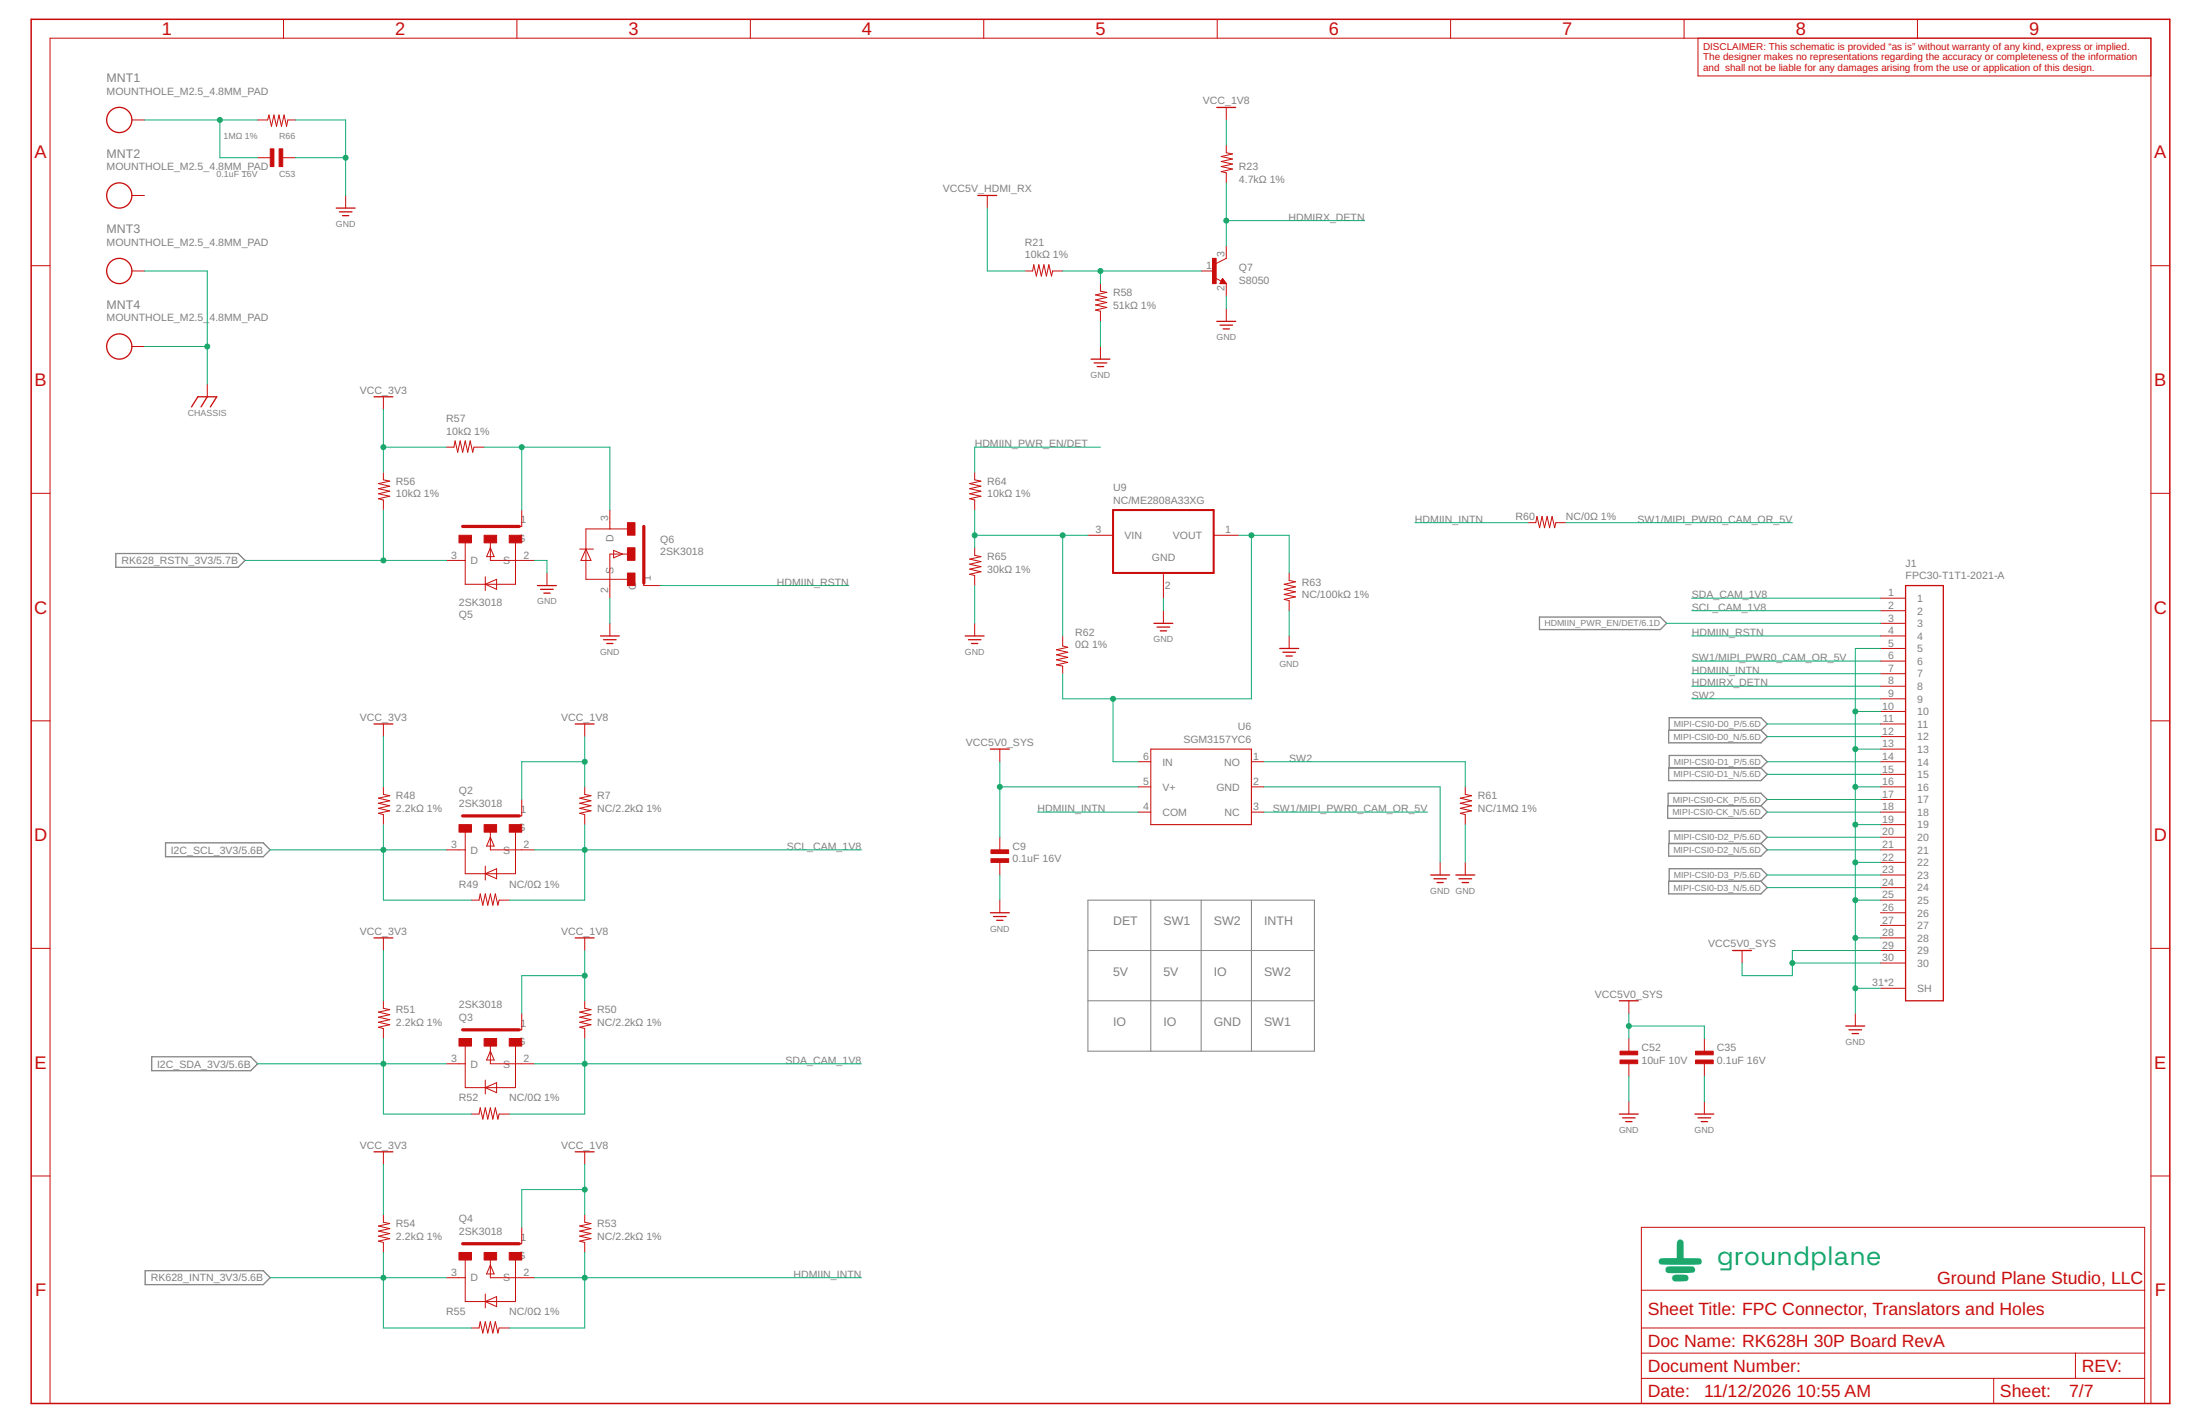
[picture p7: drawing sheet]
<svg xmlns="http://www.w3.org/2000/svg" width="432mm" height="279mm" viewBox="0 0 432 279" stroke-linecap="round" stroke-linejoin="round" font-family="sans-serif">
<path d="M213.5 176.6h44.5v29.6h-44.5zM225.9 176.6v29.6M235.8 176.6v29.6M245.6 176.6v29.6M213.5 186.5h44.5M213.5 196.4h44.5" fill="none" stroke="#808080" stroke-width=".2"/>
<g fill="none" stroke="#808080" stroke-width=".25">
<path d="M22.7 108.6h24l1.4 1.4-1.4 1.3h-24zM302.2 121.1h23.7l1.2 1.2-1.2 1.2h-23.7zM327.3 158.1h18.3l1.3 1.2-1.3 1.3h-18.3zM327.4 158.1v-2.5h18.2l1.3 1.3-1.3 1.2M327.5 143.3h18.1l1.3 1.2-1.3 1.3h-18.1zM327.5 150.7h18.1l1.3 1.2-1.3 1.3h-18.1zM327.6 143.3v-2.5h18l1.3 1.2-1.3 1.3M327.6 150.7v-2.5h18l1.3 1.3-1.3 1.2M32.5 165.4h19.2l1.3 1.4-1.3 1.3h-19.2zM327.5 165.5h18.1l1.3 1.3-1.3 1.2h-18.1zM327.5 172.9h18.1l1.3 1.3-1.3 1.2h-18.1zM327.6 165.5v-2.5h18l1.3 1.3-1.3 1.2"/>
<path d="M327.6 172.9v-2.4h18l1.3 1.2-1.3 1.2M29.8 207.3h19.4l1.4 1.4-1.4 1.4h-19.4zM28.5 249.3h23.2l1.3 1.4-1.3 1.4h-23.2z"/>
</g>
<g fill="none" stroke="#c90d0c" stroke-width=".25">
<path d="M191.9 38.4h3.7M238.8 21.1h3.7M66 40.8h3.7M66.6 41.6h2.5M67.2 42.3h1.3M37.6 79.8l1.2-1.9h3.7l-1.2 1.9M40.7 77.9l-1.2 1.9M73.4 77.9h3.7M214.1 70.5h3.7M214.8 71.2h2.4M215.4 71.9h1.2M238.8 63.1h3.7"/>
<path d="M239.5 63.8h2.4M240.1 64.5h1.2M105.5 114.9h3.7M106.1 115.6h2.5M106.7 116.4h1.3M374 114.9h7.4v81.5h-7.4zM117.9 124.8h3.6M118.5 125.5h2.4M119.1 126.3h1.2M189.4 124.8h3.7M190.1 125.5h2.4M190.7 126.3h1.2"/>
<path d="M226.5 122.3h3.7M227.1 123h2.5M227.7 123.8h1.3M251.2 127.2h3.7M251.8 128h2.5M252.4 128.7h1.2M73.4 142h3.7M112.9 142h3.7M194.4 147h3.7M194.4 179.1h3.7M195 179.8h2.5M280.8 171.7h3.7"/>
<path d="M281.4 172.4h2.5M282 173.2h1.3M285.7 171.7h3.8M286.4 172.4h2.4M287 173.2h1.2M73.4 184h3.7M112.9 184h3.7M195.6 180.6h1.2M317.8 196.4h3.7M340.1 186.5h3.7M317.8 218.6h3.7M318.5 219.3h2.4"/>
<path d="M332.7 218.6h3.7M333.3 219.3h2.4M362.3 201.3h3.7M362.9 202.1h2.5M363.5 202.8h1.3M73.4 226h3.7M112.9 226h3.7M319.1 220.1h1.2M333.9 220.1h1.2"/>
<circle cx="23.4" cy="38.4" r="2.48"/>
<circle cx="23.4" cy="23.5" r="2.48"/>
<circle cx="23.4" cy="53.2" r="2.48"/>
<circle cx="23.4" cy="68" r="2.48"/>
</g>
<g fill="none" stroke="#c90d0c" stroke-width=".2">
<path d="M55.6 3.8v3.7M101.5 3.8v3.7M147.3 3.8v3.7M193.1 3.8v3.7M238.9 3.8v3.7M284.7 3.8v3.7M330.5 3.8v3.7M333.3 7.5v7.4h88.9M376.3 3.8v3.7M25.9 23.5h2.4M25.9 38.4h2.4M50.6 23.5h1.9l.3-.9 .5 2.2 .5-2.2 .5 2.2 .5-2.2 .4 2.2 .6-2.2 .4 2.2 .3-1.3h1.5"/>
<path d="M50.6 30.9h2.4M55.5 30.9h2.5M67.8 38.4v2.4M193.8 38.4v2.4M240.7 21.1v2.4M240.7 28.5v1.5l1.2 .2-2.2 .5 2.2 .5-2.2 .5 2.2 .5-2.2 .5 2.2 .5-2.2 .5 1 .2v2M6.1 52.1h3.7M25.9 53.2h2.4M201.2 53.2h1.5l.2-1.3 .5 2.3 .5-2.3 .5 2.3 .5-2.3 .5 2.3 .5-2.3 .5 2.3 .2-1h2M216 55.6v1.5l1.2 .3-2.2 .5 2.2 .5-2.2 .4 2.2 .6-2.2 .4 2.2 .5-2.2 .5 1 .3v2M235.8 53.2h2.4M238.5 54.5l1.2 .7"/>
<path d="M239.9 54.7l.8 .9h-1.2zM240.7 48.2v2.5l-2 1M240.7 55.6v2.5M422.2 52.1h3.7M25.9 68h2.4M40.7 75.4v2.5M75.2 77.9v2.4M216 68v2.5M240.7 60.6v2.5M6.1 96.8h3.7M75.2 92.7v1.4l1.3 .3-2.2 .5 2.2 .5-2.2 .5 2.2 .5-2.2 .5 2.2 .5-2.2 .5 .9 .2v2M87.6 87.7h1.5l.2-1.2 .5 2.2 .5-2.2 .5 2.2 .5-2.2 .5 2.2 .5-2.2 .5 2.2 .2-1h2"/>
<path d="M191.3 92.7v1.4l1.2 .3-2.2 .5 2.2 .5-2.2 .5 2.2 .5-2.2 .5 2.2 .5-2.2 .5 1 .2v2M422.2 96.8h3.7M87.6 110h3.7M95.2 114.6l2.3-.9v1.9zM95.2 113.2v2.7M96.2 106.5v3.5h8.7M96.2 107.5l.8 1.7h-1.5zM101.2 106.3v8.3h-9.9v-8.1M102.4 100.1v3.2h-.5M107.4 112.4v2.5M113.8 107.7h2.7M115 107.7l1 2.3h-2z"/>
<path d="M119.7 100.1v3.7M120.4 108l1.8 .7-1.8 .8zM123.1 108.7h-3.4v8.7M123.1 103.8h-8.1v9.9h8.4M126.4 114.4v.5h3.2M191.3 107.5v1.5l1.2 .2-2.2 .5 2.2 .5-2.2 .5 2.2 .5-2.2 .5 2.2 .5-2.2 .5 1 .2v2M213.5 105h5M228.3 112.4v5M228.3 119.8v2.5M238.2 105h5M253 112.4v1.5l1.3 .3-2.2 .4 2.2 .5-2.2 .5 2.2 .5-2.2 .5 2.2 .5-2.2 .5 .9 .3v1.9M300 102.6h1.4l.3-1.3 .5 2.2 .5-2.2 .4 2.2 .6-2.2 .4 2.2 .5-2.2 .5 2.2 .3-.9h2"/>
<path d="M369.1 117.4h4.9M369.1 119.8h4.9M119.7 122.3v2.5M191.3 122.3v2.5M208.6 124.8v1.9l1 .3-2.3 .5 2.3 .5-2.3 .5 2.3 .5-2.3 .5 2.3 .5-2.3 .5 1.3 .2v1.5M253 124.8v2.4M369.1 122.3h4.9M369.1 124.8h4.9M369.1 127.2h4.9M369.1 129.7h4.9M369.1 132.2h4.9M369.1 134.6h4.9"/>
<path d="M369.1 137.1h4.9M369.1 139.6h4.9M6.1 141.4h3.7M75.2 154.4v1.5l1.3 .2-2.2 .5 2.2 .5-2.2 .5 2.2 .5-2.2 .5 2.2 .5-2.2 .5 .9 .2v2M75.2 142v2.5M102.4 156.9v3.2h-.5M114.8 154.4v1.5l1.2 .2-2.2 .5 2.2 .5-2.2 .5 2.2 .5-2.2 .5 2.2 .5-2.2 .5 1 .2v2M114.8 142v2.5M196.2 147v2.5M223.4 149.5h2.5M223.4 154.4h2.5M223.4 159.3h2.5"/>
<path d="M245.6 149.5h2.5M245.6 154.4h2.5M245.6 159.3h2.5M287.6 154.4v1.5l1.2 .2-2.2 .5 2.2 .5-2.2 .5 2.2 .5-2.2 .5 2.2 .5-2.2 .5 1 .2v2M369.1 142h4.9M369.1 144.5h4.9M369.1 147h4.9M369.1 149.5h4.9M369.1 151.9h4.9M369.1 154.4h4.9M369.1 156.9h4.9M369.1 159.3h4.9"/>
<path d="M422.2 141.4h3.7M87.6 166.8h3.7M92.5 176.6h1.5l.3-1.2 .5 2.2 .4-2.2 .5 2.2 .5-2.2 .5 2.2 .5-2.2 .5 2.2 .3-1h1.9M95.2 171.4l2.3-.9v1.9zM95.2 169.9v2.8M96.2 163.3v3.5h8.7M96.2 164.3l.8 1.7h-1.5zM101.2 163v8.4h-9.9v-8.1M196.2 164.3v2.5M196.2 169.2v2.5M196.2 176.6v2.5M282.7 169.2v2.5"/>
<path d="M287.6 169.2v2.5M369.1 161.8h4.9M369.1 164.3h4.9M369.1 166.8h4.9M369.1 169.2h4.9M369.1 171.7h4.9M369.1 174.2h4.9M369.1 176.6h4.9M369.1 179.1h4.9M6.1 186.1h3.7M75.2 184v2.5M75.2 196.4v1.4l1.3 .3-2.2 .5 2.2 .5-2.2 .5 2.2 .5-2.2 .5 2.2 .5-2.2 .4 .9 .3v2"/>
<path d="M102.4 198.8v3.3h-.5M114.8 184v2.5M114.8 196.4v1.4l1.2 .3-2.2 .5 2.2 .5-2.2 .5 2.2 .5-2.2 .5 2.2 .5-2.2 .4 1 .3v2M319.7 196.4v2.4M341.9 186.5v2.5M364.2 198.8v2.5M369.1 181.6h4.9M369.1 184h4.9M369.1 186.5h4.9M369.1 189h4.9M369.1 193.9h4.9M422.2 186.1h3.7"/>
<path d="M87.6 208.7h3.7M92.5 218.6h1.5l.3-1.2 .5 2.2 .4-2.2 .5 2.2 .5-2.2 .5 2.2 .5-2.2 .5 2.2 .3-1h1.9M95.2 213.4l2.3-1v2zM95.2 211.9v2.8M96.2 205.3v3.4h8.7M96.2 206.2l.8 1.8h-1.5zM101.2 205v8.4h-9.9v-8.1M319.7 203.8v2.4M319.7 208.7v2.5M319.7 216.1v2.5M334.5 203.8v2.4M334.5 208.7v2.5"/>
<path d="M334.5 216.1v2.5M6.1 230.7h3.7M75.2 226v2.5M75.2 238.3v1.5l1.3 .3-2.2 .5 2.2 .5-2.2 .5 2.2 .4-2.2 .5 2.2 .5-2.2 .5 .9 .3v1.9M114.8 226v2.5M114.8 238.3v1.5l1.2 .3-2.2 .5 2.2 .5-2.2 .5 2.2 .4-2.2 .5 2.2 .5-2.2 .5 1 .3v1.9M422.2 230.7h3.7M87.6 250.7h3.7M95.2 255.4l2.3-1v2zM95.2 253.9v2.7M96.2 247.2v3.5h8.7M96.2 248.2l.8 1.8h-1.5z"/>
<path d="M101.2 247v8.4h-9.9v-8.2M102.4 240.8v3.2h-.5M322.2 240.8h98.7v34.6h-98.7zM322.2 253.2h98.7M9.8 275.4v-267.9h412.4v267.9M92.5 260.6h1.5l.3-1.3 .5 2.3 .4-2.3 .5 2.3 .5-2.3 .5 2.3 .5-2.3 .5 2.3 .3-1h1.9M322.2 265.5h98.7M322.2 270.4h98.7M322.2 260.6h98.7M391.3 270.4v5M407.4 265.5v4.9"/>
</g>
<path d="M6.1 3.8h419.8v271.6h-419.8z" fill="none" stroke="#c90d0c" stroke-width=".3"/>
<g fill="#c90d0c" stroke="#c90d0c" stroke-width=".2">
<path d="M99.9 161.8h2.5v1.5h-2.5z"/>
<path d="M95 161.8h2.5v1.5h-2.5z"/>
<path d="M90.1 161.8h2.4v1.5h-2.4z"/>
<path d="M99.9 203.8h2.5v1.5h-2.5z"/>
<path d="M95 203.8h2.5v1.5h-2.5z"/>
<path d="M90.1 203.8h2.4v1.5h-2.4z"/>
<path d="M99.9 245.7h2.5v1.5h-2.5z"/>
<path d="M95 245.7h2.5v1.5h-2.5z"/>
<path d="M90.1 245.7h2.4v1.5h-2.4z"/>
<path d="M99.9 105h2.5v1.5h-2.5z"/>
<path d="M95 105h2.5v1.5h-2.5z"/>
<path d="M90.1 105h2.4v1.5h-2.4z"/>
<path d="M123.1 112.4h1.5v2.5h-1.5z"/>
<path d="M123.1 107.5h1.5v2.4h-1.5z"/>
<path d="M123.1 102.6h1.5v2.4h-1.5z"/>
<path d="M238 50.7h.7v4.9h-.7z"/>
<path d="M194.5 166.8h3.5v.7h-3.5z"/>
<path d="M194.5 168.5h3.5v.7h-3.5z"/>
<path d="M332.8 206.2h3.5v.8h-3.5z"/>
<path d="M332.8 208h3.5v.7h-3.5z"/>
<path d="M318 206.2h3.4v.8h-3.4z"/>
<path d="M318 208h3.4v.7h-3.4z"/>
<path d="M54.8 29.2h.7v3.5h-.7z"/>
<path d="M53 29.2h.8v3.5h-.8z"/>
</g>
<path d="M90.8 103.3h11.1M126.4 103.3v11.1M90.8 160.1h11.1M90.8 202.1h11.1M90.8 244h11.1" fill="none" stroke="#c90d0c" stroke-width=".63"/>
<path d="M239.9 54.7l.8 .9h-1.2z" fill="#c90d0c" stroke="#c90d0c" stroke-width=".2"/>
<path d="M225.9 147h19.7v14.8h-19.7z" fill="none" stroke="#c90d0c" stroke-width=".21"/>
<path d="M218.5 100.1h19.7v12.3h-19.7z" fill="none" stroke="#c90d0c" stroke-width=".4"/>
<g fill="none" stroke="#0dab76" stroke-width=".2">
<path d="M28.3 23.5h22.3M43.2 23.5v7.4h7.4M58 23.5h9.8v14.9M58 30.9h9.8M240.7 23.5v5M240.7 35.9v12.3M28.3 53.2h12.4v22.2M193.8 40.8v12.4h7.4M208.6 53.2h27.2M216 53.2v2.4M240.7 58.1v2.5M240.7 43.3h27.1"/>
<path d="M28.3 68h12.4M216 63.1v4.9M75.2 80.3v12.4M75.2 87.7h12.4M95 87.7h24.7v12.4M102.4 87.7v12.4M216 87.7h-24.7v5M48.1 110h39.5M75.2 100.1v9.9M104.9 110h2.5v2.4M119.7 117.4v4.9M129.6 114.9h37"/>
<path d="M191.3 100.1v7.4M191.3 114.9v7.4M191.3 105h22.2M208.6 105v19.8M228.3 117.4v2.4M243.2 105h9.8v7.4M245.6 105v32.1h-37v-4.9M253 119.8v5M277.7 102.6h22.3M307.4 102.6h44.4M332 119.8h37.1M332 117.4h37.1"/>
<path d="M218.5 137.1v12.4h4.9M327.1 122.3h42M332 124.8h37.1M332 132.2h37.1M332 134.6h37.1M332 137.1h37.1M332 129.7h37.1M364.2 139.6h4.9M369.1 127.2h-4.9v71.6M75.2 144.5v9.9M114.8 149.5h-12.4v7.4M114.8 144.5v9.9"/>
<path d="M196.2 154.4h27.2M196.2 149.5v14.8M203.6 159.3h19.8M248.1 159.3h32.1M248.1 149.5h39.5v4.9M248.1 154.4h34.6v14.8M346.9 142h22.2M346.9 144.5h22.2M346.9 159.3h22.2M346.9 156.9h22.2M346.9 151.9h22.2M346.9 149.5h22.2"/>
<path d="M364.2 147h4.9M364.2 154.4h4.9M53 166.8h34.6M75.2 161.8v14.8h17.3M104.9 166.8h64.2M114.8 161.8v14.8h-14.9M196.2 171.7v4.9M287.6 161.8v7.4M346.9 174.2h22.2M346.9 171.7h22.2M346.9 166.8h22.2M346.9 164.3h22.2"/>
<path d="M364.2 161.8h4.9M364.2 169.2h4.9M364.2 176.6h4.9M75.2 186.5v9.9M114.8 191.4h-12.4v7.4M114.8 186.5v9.9M319.7 198.8v5M351.8 189h17.3M364.2 184h4.9M364.2 193.9h4.9M369.1 186.5h-17.3v4.9h-9.9v-2.4M50.6 208.7h37"/>
<path d="M75.2 203.8v14.8h17.3M104.9 208.7h64.2M114.8 203.8v14.8h-14.9M319.7 211.2v4.9M319.7 201.3h14.8v2.5M334.5 211.2v4.9M75.2 228.5v9.8M114.8 228.5v9.8M114.8 233.4h-12.4v7.4M53 250.7h34.6M75.2 245.7v14.9h17.3M104.9 250.7h64.2"/>
<path d="M114.8 245.7v14.9h-14.9"/>
</g>
<g fill="#0dab76" stroke="#0dab76" stroke-width=".2">
<circle cx="364.2" cy="139.6" r=".49"/>
<circle cx="364.2" cy="147" r=".49"/>
<circle cx="364.2" cy="154.4" r=".49"/>
<circle cx="364.2" cy="161.8" r=".49"/>
<circle cx="364.2" cy="169.2" r=".49"/>
<circle cx="364.2" cy="176.6" r=".49"/>
<circle cx="364.2" cy="184" r=".49"/>
<circle cx="364.2" cy="193.9" r=".49"/>
<circle cx="67.8" cy="30.9" r=".49"/>
<circle cx="351.8" cy="189" r=".49"/>
<circle cx="196.2" cy="154.4" r=".49"/>
<circle cx="319.7" cy="201.3" r=".49"/>
<circle cx="114.8" cy="166.8" r=".49"/>
<circle cx="114.8" cy="208.7" r=".49"/>
<circle cx="114.8" cy="250.7" r=".49"/>
<circle cx="216" cy="53.2" r=".49"/>
<circle cx="114.8" cy="149.5" r=".49"/>
<circle cx="114.8" cy="191.4" r=".49"/>
<circle cx="114.8" cy="233.4" r=".49"/>
<circle cx="75.2" cy="87.7" r=".49"/>
<circle cx="75.2" cy="208.7" r=".49"/>
<circle cx="75.2" cy="166.8" r=".49"/>
<circle cx="75.2" cy="250.7" r=".49"/>
<circle cx="75.2" cy="110" r=".49"/>
<circle cx="102.4" cy="87.7" r=".49"/>
<circle cx="240.7" cy="43.3" r=".49"/>
<circle cx="40.7" cy="68" r=".49"/>
<circle cx="218.5" cy="137.1" r=".49"/>
<circle cx="245.6" cy="105" r=".49"/>
<circle cx="208.6" cy="105" r=".49"/>
<circle cx="191.3" cy="105" r=".49"/>
<circle cx="43.2" cy="23.5" r=".49"/>
</g>
<text font-size="8.9" fill="#22a152" x="325.4" y="249.9">G</text>
<text font-size="5.2" fill="#22a152" x="337" y="248.2">groundplane</text>
<g font-size="3.6" fill="#c90d0c">
<text x="31.7" y="6.9">1</text>
<text x="77.6" y="6.9">2</text>
<text x="123.4" y="6.9">3</text>
<text x="169.2" y="6.9">4</text>
<text x="215" y="6.9">5</text>
<text x="260.8" y="6.9">6</text>
<text x="306.6" y="6.9">7</text>
<text x="352.4" y="6.9">8</text>
<text x="398.3" y="6.9">9</text>
<text x="6.8" y="31.1">A</text>
<text x="422.8" y="31.1">A</text>
<text x="6.8" y="75.7">B</text>
<text x="422.8" y="75.7">B</text>
<text x="6.7" y="120.4">C</text>
<text x="422.7" y="120.4">C</text>
<text x="6.7" y="165">D</text>
<text x="422.7" y="165">D</text>
<text x="6.8" y="209.7">E</text>
<text x="422.8" y="209.7">E</text>
<text x="6.9" y="254.3">F</text>
<text x="422.9" y="254.3">F</text>
</g>
<g font-size="3.5" fill="#c90d0c">
<text x="380.2" y="251.9">Ground Plane Studio, LLC</text>
<text x="323.4" y="258.1">Sheet Title: FPC Connector, Translators and Holes</text>
<text x="323.4" y="269.2">Document Number:</text>
<text x="323.4" y="264.3">Doc Name: RK628H 30P Board RevA</text>
<text x="408.6" y="269.2">REV:</text>
<text x="323.4" y="274.1">Date:</text>
<text x="334.5" y="274.1">11/12/2026</text>
<text x="352.6" y="274.1">10:55 AM</text>
<text x="392.5" y="274.1">Sheet:</text>
<text x="406.1" y="274.1">7/7</text>
</g>
<g font-size="2.4" fill="#808080">
<text x="20.9" y="16.1">MNT1</text>
<text x="20.9" y="30.9">MNT2</text>
<text x="20.9" y="45.8">MNT3</text>
<text x="20.9" y="60.6">MNT4</text>
<text x="218.5" y="181.6">DET</text>
<text x="228.3" y="181.6">SW1</text>
<text x="238.2" y="181.6">SW2</text>
<text x="248.1" y="181.6">INTH</text>
<text x="218.5" y="191.4">5V</text>
<text x="228.3" y="191.4">5V</text>
<text x="238.2" y="191.4">IO</text>
<text x="248.1" y="191.4">SW2</text>
<text x="218.5" y="201.3">IO</text>
<text x="228.3" y="201.3">IO</text>
<text x="238.2" y="201.3">GND</text>
<text x="248.1" y="201.3">SW1</text>
</g>
<g font-size="2.1" fill="#808080">
<text x="20.9" y="18.6">MOUNTHOLE_M2.5_4.8MM_PAD</text>
<text x="236.1" y="20.5">VCC_1V8</text>
<text x="20.9" y="33.4">MOUNTHOLE_M2.5_4.8MM_PAD</text>
<text x="243.2" y="35.9">4.7kΩ 1%</text>
<text x="243.2" y="33.4">R23</text>
<text x="185.1" y="37.7">VCC5V_HDMI_RX</text>
<text x="252.9" y="43.3">HDMIRX_DETN</text>
<text x="20.9" y="48.2">MOUNTHOLE_M2.5_4.8MM_PAD</text>
<text x="201.2" y="50.7">10kΩ 1%</text>
<text x="201.2" y="48.2">R21</text>
<text x="236.7" y="52.8">1</text>
<text x="240.3" y="50.4" transform="rotate(-90 240.3 50.4)">3</text>
<text x="243.2" y="53.2">Q7</text>
<text x="218.5" y="58.1">R58</text>
<text x="240.3" y="57.1" transform="rotate(-90 240.3 57.1)">2</text>
<text x="243.2" y="55.6">S8050</text>
<text x="20.9" y="63">MOUNTHOLE_M2.5_</text>
<text x="41.1" y="63">4.8MM_PAD</text>
<text x="218.5" y="60.6">51kΩ 1%</text>
<text x="70.6" y="77.2">VCC_3V3</text>
<text x="87.6" y="82.8">R57</text>
<text x="87.6" y="85.3">10kΩ 1%</text>
<text x="191.3" y="87.7">HDMIIN_PWR_EN/DET</text>
<text x="77.7" y="95.1">R56</text>
<text x="193.8" y="95.1">R64</text>
<text x="77.7" y="97.6">10kΩ 1%</text>
<text x="193.8" y="97.6">10kΩ 1%</text>
<text x="218.5" y="98.8">NC/ME2808A33XG</text>
<text x="218.5" y="96.4">U9</text>
<text x="297.5" y="101.9">R60</text>
<text x="307.4" y="101.9">NC/0Ω 1%</text>
<text x="101.6" y="106.3">G</text>
<text x="102.2" y="102.7">1</text>
<text x="119.4" y="102.2" transform="rotate(-90 119.4 102.2)">3</text>
<text x="120.4" y="106.3" transform="rotate(-90 120.4 106.3)">D</text>
<text x="129.6" y="106.5">Q6</text>
<text x="215" y="104.7">3</text>
<text x="220.7" y="105.8">VIN</text>
<text x="230.2" y="105.8">VOUT</text>
<text x="240.5" y="104.7">1</text>
<text x="277.7" y="102.6">HDMIIN_INTN</text>
<text x="321.4" y="102.6">SW1/MIPI_PWR0_CAM_OR_5V</text>
<text x="23.9" y="110.7">RK628_RSTN_3V3/5.7B</text>
<text x="88.6" y="109.6">3</text>
<text x="92.3" y="110.7">D</text>
<text x="98.8" y="110.7">S</text>
<text x="102.8" y="109.6">2</text>
<text x="120.4" y="112.6" transform="rotate(-90 120.4 112.6)">S</text>
<text x="129.6" y="109">2SK3018</text>
<text x="193.8" y="112.4">30kΩ 1%</text>
<text x="193.8" y="110">R65</text>
<text x="226.1" y="110.2">GND</text>
<text x="374" y="113.7">FPC30-T1T1-2021-A</text>
<text x="374" y="111.2">J1</text>
<text x="90.1" y="118.8">2SK3018</text>
<text x="119.4" y="116.4" transform="rotate(-90 119.4 116.4)">2</text>
<text x="124.8" y="115.7" transform="rotate(-90 124.8 115.7)">G</text>
<text x="127.7" y="114.1" transform="rotate(-90 127.7 114.1)">1</text>
<text x="152.5" y="114.9">HDMIIN_RSTN</text>
<text x="228.6" y="115.5">2</text>
<text x="255.5" y="117.4">NC/100kΩ 1%</text>
<text x="255.5" y="114.9">R63</text>
<text x="332" y="119.8">SCL_CAM_1V8</text>
<text x="332" y="117.4">SDA_CAM_1V8</text>
<text x="370.6" y="117">1</text>
<text x="370.6" y="119.5">2</text>
<text x="376.3" y="118.1">1</text>
<text x="90.1" y="121.3">Q5</text>
<text x="211.1" y="124.8">R62</text>
<text x="332" y="124.8">HDMIIN_RSTN</text>
<text x="370.6" y="122">3</text>
<text x="370.6" y="124.4">4</text>
<text x="376.3" y="120.6">2</text>
<text x="376.3" y="123">3</text>
<text x="376.3" y="125.5">4</text>
<text x="211.1" y="127.2">0Ω 1%</text>
<text x="332" y="129.7">SW1/MIPI_PWR0_CAM_OR_5V</text>
<text x="370.6" y="126.9">5</text>
<text x="370.6" y="129.4">6</text>
<text x="370.6" y="131.8">7</text>
<text x="376.3" y="128">5</text>
<text x="376.3" y="130.4">6</text>
<text x="332" y="132.2">HDMIIN_INTN</text>
<text x="332" y="134.6">HDMIRX_DETN</text>
<text x="332" y="137.1">SW2</text>
<text x="370.6" y="134.3">8</text>
<text x="370.6" y="136.8">9</text>
<text x="376.3" y="132.9">7</text>
<text x="376.3" y="135.4">8</text>
<text x="376.3" y="137.9">9</text>
<text x="70.6" y="141.4">VCC_3V3</text>
<text x="110.1" y="141.4">VCC_1V8</text>
<text x="243" y="143.3">U6</text>
<text x="369.4" y="139.2">10</text>
<text x="369.6" y="141.7">11</text>
<text x="376.3" y="140.3">10</text>
<text x="376.3" y="142.8">11</text>
<text x="189.6" y="146.4">VCC5V0_SYS</text>
<text x="224.4" y="149.1">6</text>
<text x="232.3" y="145.8">SGM3157YC6</text>
<text x="246" y="149.1">1</text>
<text x="253" y="149.5">SW2</text>
<text x="369.4" y="144.2">12</text>
<text x="369.4" y="146.6">13</text>
<text x="369.4" y="149.1">14</text>
<text x="376.3" y="145.3">12</text>
<text x="376.3" y="147.7">13</text>
<text x="90.1" y="155.9">Q2</text>
<text x="224.4" y="154.1">5</text>
<text x="228.1" y="150.2">IN</text>
<text x="228.1" y="155.1">V+</text>
<text x="238.7" y="155.1">GND</text>
<text x="240.2" y="150.2">NO</text>
<text x="246" y="154.1">2</text>
<text x="369.4" y="151.6">15</text>
<text x="369.4" y="154.1">16</text>
<text x="376.3" y="150.2">14</text>
<text x="376.3" y="152.7">15</text>
<text x="376.3" y="155.1">16</text>
<text x="77.7" y="159.3">2.2kΩ 1%</text>
<text x="77.7" y="156.9">R48</text>
<text x="90.1" y="158.3">2SK3018</text>
<text x="102.2" y="159.5">1</text>
<text x="117.2" y="159.3">NC/2.2kΩ 1%</text>
<text x="117.2" y="156.9">R7</text>
<text x="203.6" y="159.3">HDMIIN_INTN</text>
<text x="224.4" y="159">4</text>
<text x="228.1" y="160.1">COM</text>
<text x="240.3" y="160.1">NC</text>
<text x="246" y="159">3</text>
<text x="249.8" y="159.3">SW1/MIPI_PWR0_CAM_OR_5V</text>
<text x="290.1" y="159.3">NC/1MΩ 1%</text>
<text x="290.1" y="156.9">R61</text>
<text x="369.4" y="156.5">17</text>
<text x="369.4" y="159">18</text>
<text x="369.4" y="161.5">19</text>
<text x="376.3" y="157.6">17</text>
<text x="376.3" y="160.1">18</text>
<text x="33.5" y="167.5">I2C_SCL_3V3/5.6B</text>
<text x="88.6" y="166.4">3</text>
<text x="92.3" y="167.5">D</text>
<text x="98.8" y="167.5">S</text>
<text x="101.6" y="163.1">G</text>
<text x="102.8" y="166.4">2</text>
<text x="154.4" y="166.7">SCL_CAM_1V8</text>
<text x="198.7" y="166.7">C9</text>
<text x="369.4" y="163.9">20</text>
<text x="369.4" y="166.4">21</text>
<text x="376.3" y="162.5">19</text>
<text x="376.3" y="165">20</text>
<text x="376.3" y="167.5">21</text>
<text x="198.7" y="169.2">0.1uF 16V</text>
<text x="369.4" y="168.9">22</text>
<text x="369.4" y="171.3">23</text>
<text x="369.4" y="173.8">24</text>
<text x="376.3" y="170">22</text>
<text x="376.3" y="172.4">23</text>
<text x="90.1" y="174.2">R49</text>
<text x="99.9" y="174.2">NC/0Ω 1%</text>
<text x="369.4" y="176.3">25</text>
<text x="369.4" y="178.7">26</text>
<text x="376.3" y="174.9">24</text>
<text x="376.3" y="177.4">25</text>
<text x="376.3" y="179.8">26</text>
<text x="70.6" y="183.4">VCC_3V3</text>
<text x="110.1" y="183.4">VCC_1V8</text>
<text x="335.3" y="185.9">VCC5V0_SYS</text>
<text x="369.4" y="181.2">27</text>
<text x="369.4" y="183.7">28</text>
<text x="376.3" y="182.3">27</text>
<text x="376.3" y="184.8">28</text>
<text x="369.4" y="186.1">29</text>
<text x="369.4" y="188.6">30</text>
<text x="376.3" y="187.2">29</text>
<text x="376.3" y="189.7">30</text>
<text x="90.1" y="197.9">2SK3018</text>
<text x="313" y="195.8">VCC5V0_SYS</text>
<text x="367.5" y="193.6">31*2</text>
<text x="376.3" y="194.6">SH</text>
<text x="77.7" y="201.3">2.2kΩ 1%</text>
<text x="77.7" y="198.8">R51</text>
<text x="90.1" y="200.3">Q3</text>
<text x="102.2" y="201.5">1</text>
<text x="117.2" y="201.3">NC/2.2kΩ 1%</text>
<text x="117.2" y="198.8">R50</text>
<text x="30.8" y="209.5">I2C_SDA_3V3/5.6B</text>
<text x="88.6" y="208.4">3</text>
<text x="92.3" y="209.5">D</text>
<text x="98.8" y="209.5">S</text>
<text x="101.6" y="205.1">G</text>
<text x="102.8" y="208.4">2</text>
<text x="154.2" y="208.7">SDA_CAM_1V8</text>
<text x="322.2" y="208.7">10uF 10V</text>
<text x="322.2" y="206.2">C52</text>
<text x="337" y="208.7">0.1uF 16V</text>
<text x="337" y="206.2">C35</text>
<text x="90.1" y="216.1">R52</text>
<text x="99.9" y="216.1">NC/0Ω 1%</text>
<text x="70.6" y="225.4">VCC_3V3</text>
<text x="110.1" y="225.4">VCC_1V8</text>
<text x="90.1" y="239.8">Q4</text>
<text x="77.7" y="243.3">2.2kΩ 1%</text>
<text x="77.7" y="240.8">R54</text>
<text x="90.1" y="242.3">2SK3018</text>
<text x="102.2" y="243.4">1</text>
<text x="117.2" y="243.3">NC/2.2kΩ 1%</text>
<text x="117.2" y="240.8">R53</text>
<text x="29.6" y="251.4">RK628_INTN_3V3/5.6B</text>
<text x="88.6" y="250.3">3</text>
<text x="92.3" y="251.4">D</text>
<text x="98.8" y="251.4">S</text>
<text x="101.6" y="247">G</text>
<text x="102.8" y="250.3">2</text>
<text x="155.7" y="250.7">HDMIIN_INTN</text>
<text x="87.6" y="258.1">R55</text>
<text x="99.9" y="258.1">NC/0Ω 1%</text>
</g>
<g font-size="1.9" fill="#c90d0c">
<text x="334.3" y="9.8">DISCLAIMER: This schematic is provided “as is” without warranty of any kind, express or implied.</text>
<text x="334.3" y="11.8">The designer makes no representations regarding the accuracy or completeness of the information</text>
<text x="334.3" y="13.9">and shall not be liable for any damages arising from the use or application of this design.</text>
</g>
<g font-size="1.7" fill="#808080">
<text x="43.9" y="27.2">1MΩ 1%</text>
<text x="54.8" y="27.2">R66</text>
<text x="42.5" y="34.6">0.1uF 16V</text>
<text x="54.8" y="34.6">C53</text>
<text x="65.9" y="44.5">GND</text>
<text x="238.8" y="66.7">GND</text>
<text x="214.1" y="74.2">GND</text>
<text x="36.9" y="81.6">CHASSIS</text>
<text x="105.4" y="118.6">GND</text>
<text x="303.1" y="122.9">HDMIIN_PWR_EN/DET/6.1D</text>
<text x="117.8" y="128.5">GND</text>
<text x="189.4" y="128.5">GND</text>
<text x="226.4" y="126">GND</text>
<text x="251.1" y="130.9">GND</text>
<text x="328.5" y="142.7">MIPI-CSI0-D0_P/5.6D</text>
<text x="328.4" y="145.1">MIPI-CSI0-D0_N/5.6D</text>
<text x="328.4" y="152.5">MIPI-CSI0-D1_N/5.6D</text>
<text x="328.5" y="150.1">MIPI-CSI0-D1_P/5.6D</text>
<text x="328.2" y="159.9">MIPI-CSI0-CK_N/5.6D</text>
<text x="328.3" y="157.5">MIPI-CSI0-CK_P/5.6D</text>
<text x="328.4" y="167.4">MIPI-CSI0-D2_N/5.6D</text>
<text x="328.5" y="164.9">MIPI-CSI0-D2_P/5.6D</text>
<text x="328.5" y="172.3">MIPI-CSI0-D3_P/5.6D</text>
<text x="280.7" y="175.4">GND GND</text>
<text x="328.4" y="174.8">MIPI-CSI0-D3_N/5.6D</text>
<text x="194.3" y="182.8">GND</text>
<text x="362.2" y="205">GND</text>
<text x="317.8" y="222.3">GND</text>
<text x="332.6" y="222.3">GND</text>
</g>
</svg>
